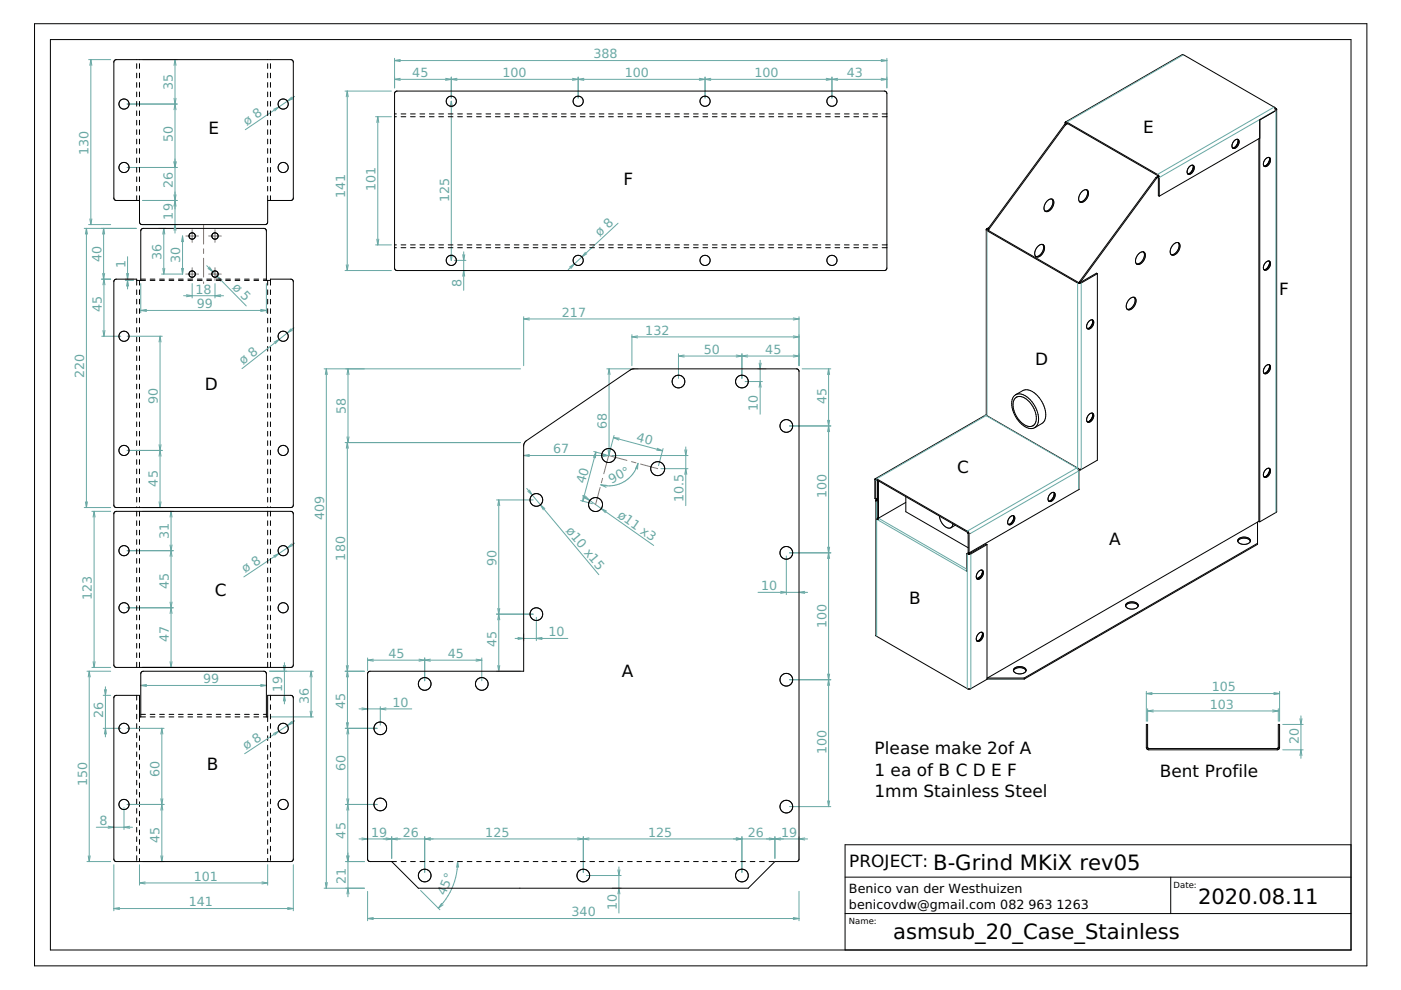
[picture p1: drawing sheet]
<svg xmlns="http://www.w3.org/2000/svg" width="297mm" height="210mm" viewBox="0 0 297 210" stroke-linecap="round" stroke-linejoin="round" font-family="sans-serif">
<g fill="none" stroke="#000" stroke-width=".21">
<path d="M7.3 5h282.5v199.8h-282.5zM10.7 8.4h275.7v193h-275.7zM29 13.5v1M29 15.5v1M29 17.5v1M29 19.5v1M29.6 13.5v1M29.6 15.5v1M29.6 17.5v1M29.6 19.5v1M56.7 13.5v1M56.7 15.5v1"/>
<path d="M56.7 17.5v1M56.7 19.5v1M57.3 13.5v1M57.3 15.5v1M57.3 17.5v1M57.3 19.5v1M83.8 19.5l.4-.2 103.5 .1 .3 .4v37.3l-.5 .3-103.5-.1-.3-.5v-37zM250.7 11.6l-24.8 14.3M250.7 11.6l19.6 11.3M250.7 11.6h.1M29 21.5v1M29 23.5v1"/>
<path d="M29 25.5v1M29 27.5v1M29 29.5v1M29 31.5v1M29 33.5v1M29 35.5v1M29 37.5v1M29 39.5v1M29.6 21.5v1M29.6 23.5v1M29.6 25.5v1M29.6 27.5v1"/>
<path d="M29.6 29.5v1M29.6 31.5v1M29.6 33.5v1M29.6 35.5v1M29.6 37.5v1M29.6 39.5v1M56.7 21.5v1M56.7 23.5v1M56.7 25.5v1M56.7 27.5v1M56.7 29.5v1M56.7 31.5v1"/>
<path d="M56.7 33.5v1M56.7 35.5v1M56.7 37.5v1M56.7 39.5v1M57.3 21.5v1M57.3 23.5v1M57.3 25.5v1M57.3 27.5v1M57.3 29.5v1M57.3 31.5v1M57.3 33.5v1M57.3 35.5v1"/>
<path d="M57.3 37.5v1M57.3 39.5v1M83.7 24.2h.3M83.7 24.8h.3M85 24.2h1M85 24.8h1M87 24.2h1M87 24.8h1M89 24.2h1M89 24.8h1M91 24.2h1M91 24.8h1"/>
<path d="M93 24.2h1M93 24.8h1M95 24.2h1M95 24.8h1M97 24.2h1M97 24.8h1M99 24.2h1M99 24.8h1M101 24.2h1M101 24.8h1M103 24.2h1M103 24.8h1"/>
<path d="M105 24.2h1M105 24.8h1M107 24.2h1M107 24.8h1M109 24.2h1M109 24.8h1M111 24.2h1M111 24.8h1M113 24.2h1M113 24.8h1M115 24.2h1M115 24.8h1"/>
<path d="M117 24.2h1M117 24.8h1M119 24.2h1M119 24.8h1M121 24.2h1M121 24.8h1M123 24.2h1M123 24.8h1M125 24.2h1M125 24.8h1M127 24.2h1M127 24.8h1"/>
<path d="M129 24.2h1M129 24.8h1M131 24.2h1M131 24.8h1M133 24.2h1M133 24.8h1M135 24.2h1M135 24.8h1M137 24.2h1M137 24.8h1M139 24.2h1M139 24.8h1"/>
<path d="M141 24.2h1M141 24.8h1M143 24.2h1M143 24.8h1M145 24.2h1M145 24.8h1M147 24.2h1M147 24.8h1M149 24.2h1M149 24.8h1M151 24.2h1M151 24.8h1"/>
<path d="M153 24.2h1M153 24.8h1M155 24.2h1M155 24.8h1M157 24.2h1M157 24.8h1M159 24.2h1M159 24.8h1M161 24.2h1M161 24.8h1M163 24.2h1M163 24.8h1"/>
<path d="M165 24.2h1M165 24.8h1M167 24.2h1M167 24.8h1M169 24.2h1M169 24.8h1M171 24.2h1M171 24.8h1M173 24.2h1M173 24.8h1M175 24.2h1M175 24.8h1"/>
<path d="M177 24.2h1M177 24.8h1M179 24.2h1M179 24.8h1M181 24.2h1M181 24.8h1M183 24.2h1M183 24.8h1M185 24.2h1M185 24.8h1M187 24.2h1M187 24.8h1"/>
<path d="M225.7 26.4l-16.2 22.1M225.7 26.4l.2 .1M225.9 26.5l-16.3 22.1M225.9 25.9l-.1 .4M225.9 25.9h.1M226 26.2h.1M226 26.1v.1M226 26.1h.1M226.1 26.1h-.1M226.1 26.1h.1M226.1 25.9h.1M226.1 25.9h-.2"/>
<path d="M226.1 25.9l19.4 11.1 .3 .6v4M226.2 26.1h.1M226.2 26.1l19.2 11.1M226.2 26.1l-.5 .3M226.4 26.2l-.5 .3M245.1 37.6l.2 .1M245.1 37.6l-16.2 22.1M245.3 37.7l-16.3 22.2M245.4 37.2h.1M245.5 37.2v.1M245.5 37.3h.1M245.5 37.3l.1 .1"/>
<path d="M245.5 37.3l-.4 .3M245.6 37.4h.1M245.6 37.4v.1M245.6 37.5v4l.2 .1M245.6 37.5l-.3 .2M252.2 35.4a.6 .6 0 0 1 .9-.3 .6 .6 0 0 1 0 1 .86 .86 0 0 1-1.4 .6v-.6zM252.2 36.8l-.4 .1M252.4 36.7l-.2 .1M252.5 36.6l-.3 .2M252.9 35l.1 .3M253 35.4l-.6 1.2M253 35.3l-.1 .8-.6 .6"/>
<path d="M253 35.3v.1M261.3 31.4h.1M261.7 29.9a.6 .6 0 0 1 .9-.3 .6 .6 0 0 1 0 1 .86 .86 0 0 1-1.3 .6v-.6zM261.7 31.3l-.3 .1M261.7 31.3h.1M261.8 31.2l-.1 .1M261.9 31.2l-.2 .1M262 31.1l-.1 .1M262.4 29.5l.1 .3M262.5 30.2l-.6 .9M262.5 30.2l-.5 .9M262.5 29.8v.4"/>
<path d="M262.5 29.9v.3M266.9 29.4v81.1M267.1 29.3l-21.3 12.3M268.3 33.7a.6 .6 0 0 1 .9-.2 .6 .6 0 0 1 .1 .9 .86 .86 0 0 1-1.4 .7v-.7zM268.3 35.2h-.3M268.5 35.1l-.2 .1M268.6 35l-.3 .2M269.1 33.4l.1 .3M269.2 33.7l-.6 1.2M269.2 33.7l-.2 .7-.5 .6M269.2 33.7h.1M270.2 23h.1"/>
<path d="M270.3 22.9l.2 .5M270.3 23.3h.1M270.3 22.9l.3 .2M270.5 23.4l-3.4 2v85.2M270.6 23.1h.1M270.7 23.1v.1M270.7 23.2l-.1 85.4M270.7 23.2l-.2 .2M29 59.5h1.8M29 41.5v1M29.6 41.5v5.6l.1 .3 .4 .2h26.2l.3-.2 .1-.3v-5.6M29.6 59.5v1"/>
<path d="M29.6 42.5h-4.9l-.3-.1-.3-.3v-28.9l.2-.4 .3-.1 37.1-.1 .3 .2 .2 .4v28.9l-.3 .3-.2 .1h-5M29.8 59.2h1M29.8 59.5v-10.5l.2-.4 .4-.2 25.7 .1 .4 .5v10.5M31.8 59.2h1M31.8 59.5h1M33.8 59.2h1M33.8 59.5h1M35.8 59.2h1M35.8 59.5h1M37.8 59.2h1M37.8 59.5h1M39.8 59.2h1"/>
<path d="M39.8 59.5h1M41.8 59.2h1M41.8 59.5h1M43.8 59.2h1M43.8 59.5h1M45.8 59.2h1M45.8 59.5h1M47.8 59.2h1M47.8 59.5h1M49.8 59.2h1M49.8 59.5h1M51.8 59.2h1"/>
<path d="M51.8 59.5h1M53.8 59.2h1M53.8 59.5h1M55.8 59.2h.7M55.8 59.5h1.5M56.7 59.5v1M57.3 41.5v1M83.7 51.9h.3M83.7 52.5h.3M85 51.9h1M85 52.5h1M87 51.9h1"/>
<path d="M87 52.5h1M89 51.9h1M89 52.5h1M91 51.9h1M91 52.5h1M93 51.9h1M93 52.5h1M95 51.9h1M95 52.5h1M97 51.9h1M97 52.5h1M99 51.9h1"/>
<path d="M99 52.5h1M101 51.9h1M101 52.5h1M103 51.9h1M103 52.5h1M105 51.9h1M105 52.5h1M107 51.9h1M107 52.5h1M109 51.9h1M109 52.5h1M111 51.9h1"/>
<path d="M111 52.5h1M113 51.9h1M113 52.5h1M115 51.9h1M115 52.5h1M117 51.9h1M117 52.5h1M119 51.9h1M119 52.5h1M121 51.9h1M121 52.5h1M123 51.9h1"/>
<path d="M123 52.5h1M125 51.9h1M125 52.5h1M127 51.9h1M127 52.5h1M129 51.9h1M129 52.5h1M131 51.9h1M131 52.5h1M133 51.9h1M133 52.5h1M135 51.9h1"/>
<path d="M135 52.5h1M137 51.9h1M137 52.5h1M139 51.9h1M139 52.5h1M141 51.9h1M141 52.5h1M143 51.9h1M143 52.5h1M145 51.9h1M145 52.5h1M147 51.9h1"/>
<path d="M147 52.5h1M149 51.9h1M149 52.5h1M151 51.9h1M151 52.5h1M153 51.9h1M153 52.5h1M155 51.9h1M155 52.5h1M157 51.9h1M157 52.5h1M159 51.9h1"/>
<path d="M159 52.5h1M161 51.9h1M161 52.5h1M163 51.9h1M163 52.5h1M165 51.9h1M165 52.5h1M167 51.9h1M167 52.5h1M169 51.9h1M169 52.5h1M171 51.9h1"/>
<path d="M171 52.5h1M173 51.9h1M173 52.5h1M175 51.9h1M175 52.5h1M177 51.9h1M177 52.5h1M179 51.9h1M179 52.5h1M181 51.9h1M181 52.5h1M183 51.9h1"/>
<path d="M183 52.5h1M185 51.9h1M185 52.5h1M187 51.9h1M187 52.5h1M209.1 48.7v39.4M209.1 48.7h.1M209.1 48.7l19.4 11.3h.7l3.5-2M209.1 48.6v.1M209.2 48.5l-.1 .1M209.4 48.7h.1M209.4 48.7v.1"/>
<path d="M209.4 48.8h.1M209.4 48.6v.1M209.4 48.6h.1M209.5 48.8l19.2 11.1M209.5 48.6h-.1M209.5 48.5v.3M209.5 48.5l.1 .1M209.6 48.6v.3M209.7 48.2l-.5 .3M219.6 54.4h.1M221.1 51.8a1.82 1.82 0 0 0-1.5 2.6M221.1 51.8a1.5 1.5 0 0 1-.4 2.4 .85 .85 0 0 1-1.1 .2"/>
<path d="M221.1 51.8a1.82 1.82 0 0 1-1.5 2.6M221.6 44.7h.1M221.6 44.7l.1 .1M223 42.2a1.82 1.82 0 0 0-1.4 2.5M223 42.2a1.5 1.5 0 0 1-.3 2.3 .91 .91 0 0 1-1.1 .3M223 42.2a1.86 1.86 0 0 1-1.3 2.6M228.7 59.9h.1M228.8 59.9h.1M228.9 59.7l.1 .2M228.9 59.7v.2M228.9 59.9h.1M228.9 42.8h.1"/>
<path d="M229 59.9h-.1M229 59.9h.1M230.4 40.2a1.82 1.82 0 0 0-1.5 2.6M230.4 40.2a1.5 1.5 0 0 1-.4 2.4 .85 .85 0 0 1-1.1 .2M230.4 40.2a1.82 1.82 0 0 1-1.5 2.6M232.7 58l-.2-.1-3.5 2M232.7 58v39.6l-3.5 1.9-.5 .1M241 56h.1M242.4 53.4a1.82 1.82 0 0 0-1.4 2.5M242.4 53.4a1.5 1.5 0 0 1-.3 2.3 .85 .85 0 0 1-1.1 .2M242.4 53.4h.1M242.4 53.4a1.82 1.82 0 0 1-1.4 2.6"/>
<path d="M249.8 51.4a1.5 1.5 0 0 1-.4 2.4 .85 .85 0 0 1-1.1 .2M249.8 51.4a1.82 1.82 0 0 0-1.5 2.6M249.8 51.4h.1M249.8 51.4a1.82 1.82 0 0 1-1.5 2.6M268.3 55.7a.6 .6 0 0 1 .9-.3 .6 .6 0 0 1 .1 1 .86 .86 0 0 1-1.4 .7v-.7zM268.3 57.1l-.3 .1M268.5 57l-.2 .1M269.1 55.3l.1 .4M269.2 55.9l-.7 1.1M269.2 55.7v.2M269.2 55.9l-.3 .7-.6 .5M29 60.5v-1.3h-4.3l-.3 .1-.3 .3v47.5l.2 .4 .4 .1h37l.4-.2 .1-.3v-47.5l-.2-.3-.3-.1h-4.4v1.3"/>
<path d="M29 61.5v1M29 63.5v1M29 65.5v1M29 67.5v1M29 69.5v1M29 71.5v1M29 73.5v1M29 75.5v1M29 77.5v1M29 79.5v1M29.6 61.5v1M29.6 63.5v1"/>
<path d="M29.6 65.5v1M29.6 67.5v1M29.6 69.5v1M29.6 71.5v1M29.6 73.5v1M29.6 75.5v1M29.6 77.5v1M29.6 79.5v1M56.7 61.5v1M56.7 63.5v1M56.7 65.5v1M56.7 67.5v1"/>
<path d="M56.7 69.5v1M56.7 71.5v1M56.7 73.5v1M56.7 75.5v1M56.7 77.5v1M56.7 79.5v1M57.3 61.5v1M57.3 63.5v1M57.3 65.5v1M57.3 67.5v1M57.3 69.5v1M57.3 71.5v1"/>
<path d="M57.3 73.5v1M57.3 75.5v1M57.3 77.5v1M57.3 79.5v1M230.8 68.1a.6 .6 0 0 1 1-.2 .6 .6 0 0 1 0 1 .86 .86 0 0 1-1.4 .6v-.6zM230.9 69.6l-.4 .1M231 69.5l-.1 .1M231.6 67.8a1.37 1.37 0 0 1-.7 1.8M231.7 68.2l-.2 .6-.5 .7M231.7 68.1v.1M240.5 63a1.5 1.5 0 0 1-.4 2.4 .91 .91 0 0 1-1 .2M240.5 63a1.82 1.82 0 0 0-1.5 2.6h.1"/>
<path d="M240.5 63h.1M240.5 63a1.86 1.86 0 0 1-1.4 2.6M268.3 77.6a.6 .6 0 0 1 .9-.2 .6 .6 0 0 1 .1 .9 .86 .86 0 0 1-1.4 .7v-.6zM268.3 79.1h-.3M269.1 77.3v.1M269.1 77.4a1.45 1.45 0 0 1-.8 1.7M269.2 77.7l-.3 .8-.6 .6M269.2 77.6v.1M29 81.5v1M29 83.5v1M29 85.5v1M29 87.5v1"/>
<path d="M29 89.5v1M29 91.5v1M29 93.5v1M29 95.5v1M29 97.5v1M29 99.5v1M29.6 81.5v1M29.6 83.5v1M29.6 85.5v1M29.6 87.5v1M29.6 89.5v1M29.6 91.5v1"/>
<path d="M29.6 93.5v1M29.6 95.5v1M29.6 97.5v1M29.6 99.5v1M56.7 81.5v1M56.7 83.5v1M56.7 85.5v1M56.7 87.5v1M56.7 89.5v1M56.7 91.5v1M56.7 93.5v1M56.7 95.5v1"/>
<path d="M56.7 97.5v1M56.7 99.5v1M57.3 81.5v1M57.3 83.5v1M57.3 85.5v1M57.3 87.5v1M57.3 89.5v1M57.3 91.5v1M57.3 93.5v1M57.3 95.5v1M57.3 97.5v1M57.3 99.5v1"/>
<path d="M208.9 88.1l-23.3 13.4M209 88l-.1 .1M209 88l.1 .1M209.1 88.1h.1M209.2 88.1l19.3 11.1M215.3 83.7l1.6-.9a3 3 0 0 1 3.4 1.5 4.8 4.8 0 0 1 1 5.1l-1.9 1.3M215.3 83.7a3 3 0 0 1 3.5 1.5 4.8 4.8 0 0 1 1 5.1l-.4 .4M215.3 83.7a3 3 0 0 0-.4 3.7 4.8 4.8 0 0 0 3.9 3.5l.6-.2M215.5 84.2a2.61 2.61 0 0 1 3 1.3 4.2 4.2 0 0 1 .9 4.4l-.4 .4M215.5 84.2a2.61 2.61 0 0 0-.4 3.2 4.2 4.2 0 0 0 3.4 3l.5-.1M215.6 84.2h-.1M219.1 90.2l-.1 .1"/>
<path d="M228.5 99.2h.1M228.5 99.2l.2 .5M228.7 99.4h.1M228.7 99.7v.1M228.7 99.8v3.9M229 99.4h.1M229 99.5h.1M230.8 87.9a.6 .6 0 0 1 1-.2 .6 .6 0 0 1 0 .9 .86 .86 0 0 1-1.4 .7v-.7zM230.9 89.4h-.4M231.6 87.6l.1 .3M231.6 88.3l-.3 .6-.4 .5M231.7 87.9v.4"/>
<path d="M231.7 87.9l-.2 .9-.6 .6M268.3 99.6a.6 .6 0 0 1 .9-.2 .6 .6 0 0 1 .1 .9 .86 .86 0 0 1-1.4 .7v-.7zM269.1 99.3l.1 .3M269.2 99.8l-.4 .8-.5 .5M269.2 99.6v.2M269.2 99.8l-.3 .8-.6 .5M24.3 108.6l.4-.2h37l.3 .2 .2 .4v32l-.1 .3-.4 .2h-37l-.4-.1-.2-.4v-32zM29 101.5v1M29 103.5v1M29 105.5v1M29 107.5v.1M29 108.4v1"/>
<path d="M29 110.4v1M29 112.4v1M29 114.4v1M29 116.4v1M29 118.4v1M29.6 101.5v1M29.6 103.5v1M29.6 105.5v1M29.6 107.5v.1M29.6 108.4v1M29.6 110.4v1M29.6 112.4v1"/>
<path d="M29.6 114.4v1M29.6 116.4v1M29.6 118.4v1M56.7 101.5v1M56.7 103.5v1M56.7 105.5v1M56.7 107.5v.1M56.7 108.4v1M56.7 110.4v1M56.7 112.4v1M56.7 114.4v1M56.7 116.4v1"/>
<path d="M56.7 118.4v1M57.3 101.5v1M57.3 103.5v1M57.3 105.5v1M57.3 107.5v.1M57.3 108.4v1M57.3 110.4v1M57.3 112.4v1M57.3 114.4v1M57.3 116.4v1M57.3 118.4v1M185.6 101.5l-.1 4.2 .2 .1"/>
<path d="M185.6 101.5h.3l19.2 11.1 .4 .6v4.2M185.6 101.5h.1M185.7 101.8v4M185.7 101.8h.1M185.7 106.1v28.7M185.7 106.1l.3 .3M185.7 106.1h.1M185.7 101.7v.1M185.7 101.7h.1M185.8 101.7h.1M185.8 101.7h-.1M185.8 101.7l19.3 11.2"/>
<path d="M186 106.4v3.7M186 110.1h.1M186 106.1v.1M186 106.2h.1M186 106.1h.1M186 110v.1M186.1 105.6l-.4 .2M186.1 106.2v.1M186.1 105.8l-.4 .3M186.1 106l-.1 .1M186.1 101.9v4.3M186.1 109.9l-.1 .1"/>
<path d="M186.1 109.8v.1M186.1 109.8l.1 .1M186.1 106.3v3.5M186.1 106.3l-.1 .1M186.1 109.8h.1M186.2 102v7.9M186.2 110.1h.1M186.2 110.2h.1M192 105.3v3.2l13.3 7.6M192 106.5l-5.8 3.4M199.2 109.4a2.59 2.59 0 0 0 2.3 2.6l.1-.1M202 111.1l-.1 .4-.3 .4"/>
<path d="M202.5 111.4l-.9 .5M205 117.4v3.7M205.1 112.9h.1M205.1 112.9l.1 .1M205.2 113l.1 .1M205.3 113.1h.1M205.3 117.3l-.3 .1M205.3 117.3v.1M205.3 117.4h.1M205.4 117.4h.1M205.6 117.4h-.1M205.6 117.4h.1"/>
<path d="M205.6 117.3v.1M205.6 113.1h.1M205.6 117.1v.2M209.3 115.5l-3.5 2-.8-.1M209.3 115.5v28.5l-3.5 2h-.7l-19.4-11.2M209.3 115.5l-.2-.1-3.5 1.9M213.8 111.2h.1M214.1 109.7a.6 .6 0 0 1 .9-.3 .6 .6 0 0 1 .1 1 .86 .86 0 0 1-1.4 .7v-.7zM214.3 111l-.5 .2M214.8 109.3l.2 .3M214.9 109.8l-.6 1.2M215 109.7l-.3 .8-.6 .6"/>
<path d="M215 109.6v.3M215 109.7h.1M222.7 104.7a.6 .6 0 0 1 .9-.2 .6 .6 0 0 1 0 .9 .86 .86 0 0 1-1.3 .7v-.7zM222.7 106.2h-.4M222.9 106.1l-.2 .1M223.4 104.4h.1M223.4 104.4a1.45 1.45 0 0 1-.7 1.8M223.5 104.7l-.2 .7-.5 .7M223.5 104.7h.1M228.7 103.8l-23.2 13.4-.2-.1v-4M228.7 103.8h.1M228.7 103.7v.1"/>
<path d="M228.7 103.7h.1M262.4 114.7a1.47 1.47 0 0 1 2.3-.6l.3 .3 .1 .3M262.4 114.7a1.65 1.65 0 0 0 2.7 0M262.4 114.8a1.66 1.66 0 0 1 2.7 0M266.6 115.2l-49.4 28.6M266.6 110.7v4.7l-49.4 28.6M266.9 110.5l.2 .1M266.9 110.5l-57.6 33.3M268.3 101.1h-.3M270.6 108.6l-3.5 2M270.6 108.6h.1M29 120.4v1"/>
<path d="M29 122.4v1M29 124.4v1M29 126.4v1M29 128.4v1M29 130.4v1M29 132.4v1M29 134.4v1M29 136.4v1M29 138.4v1M29.6 120.4v1M29.6 122.4v1M29.6 124.4v1"/>
<path d="M29.6 126.4v1M29.6 128.4v1M29.6 130.4v1M29.6 132.4v1M29.6 134.4v1M29.6 136.4v1M29.6 138.4v1M56.7 120.4v1M56.7 122.4v1M56.7 124.4v1M56.7 126.4v1M56.7 128.4v1"/>
<path d="M56.7 130.4v1M56.7 132.4v1M56.7 134.4v1M56.7 136.4v1M56.7 138.4v1M57.3 120.4v1M57.3 122.4v1M57.3 124.4v1M57.3 126.4v1M57.3 128.4v1M57.3 130.4v1M57.3 132.4v1"/>
<path d="M57.3 134.4v1M57.3 136.4v1M57.3 138.4v1M185.7 134.8h.1M207.1 122.7h.1M207.5 134.4a.6 .6 0 0 1 .9-.3 .6 .6 0 0 1 0 1 .86 .86 0 0 1-1.4 .7v-.7zM207.5 135.8l-.4 .1M207.5 122.7h-.3M207.5 122.6v.1M207.7 122.5l-.2 .2M207.7 122.4l-.1 .1M207.7 122.5l-.2 .1"/>
<path d="M207.8 122.4l-.6 .3M207.9 122.2l-.8 .5M207.9 122.2l-.2 .2M208.2 134.1l.1 .3M208.2 120.9h.1M208.2 120.9a1.23 1.23 0 0 1-.8 1.9l-.3-.1M208.2 120.9a1.35 1.35 0 0 0-1.1 1.8M208.2 120.9l.1 .3M208.3 134.4l-.2 .8-.6 .6M208.3 121.2l-.1 .7-.5 .6M208.3 134.4l-.3 .8-.5 .6M208.3 121.2l-.4 1"/>
<path d="M238.7 128.5a1.66 1.66 0 0 1 2.6 0M238.8 128a1.65 1.65 0 0 1 2.5 .4 1.55 1.55 0 0 1-2.7 0zM29 140.4v1M29 147.4v1M29 149.4v1M29 151.4v1M29 153.4v1M29 155.4v1M29 157.4v1M29 159.4v1M29.6 152h1.2M29.6 140.4v1"/>
<path d="M29.6 153v-5.6h-4.9l-.4 .2-.2 .4v34.1l.2 .5 .4 .1h37.1l.2-.2 .2-.4v-34.1l-.2-.4-.3-.2h-5v5.6M29.6 154v1M29.6 156v1M29.6 158v1M29.8 151.5h1M29.8 152v-9.1l.2-.4 .4-.2 25.7 .1 .4 .5v9.1M31.8 151.5h1M31.8 152h1M33.8 151.5h1M33.8 152h1M35.8 151.5h1M35.8 152h1"/>
<path d="M37.8 151.5h1M37.8 152h1M39.8 151.5h1M39.8 152h1M41.8 151.5h1M41.8 152h1M43.8 151.5h1M43.8 152h1M45.8 151.5h1M45.8 152h1M47.8 151.5h1M47.8 152h1"/>
<path d="M49.8 151.5h1M49.8 152h1M51.8 151.5h1M51.8 152h1M53.8 151.5h1M53.8 152h1M55.8 151.5h.7M55.8 152h.9M56.7 140.4v1M56.7 154v1M56.7 156v1M56.7 158v1"/>
<path d="M57.3 140.4v1M57.3 147.4v1M57.3 149.4v1M57.3 151.4v1M57.3 153.4v1M57.3 155.4v1M57.3 157.4v1M57.3 159.4v1M209.3 144h7.9M209.4 143.8h7.8M214.9 142.1a1.55 1.55 0 0 1 2.7 0M214.9 142.1a1.55 1.55 0 0 0 2.7 0"/>
<path d="M214.9 142.1a1.75 1.75 0 0 1 2.6 0M217.2 143.8v.2M243 153.6h.3v4.8l.2 .3h27.3l.2-.3v-4.8h.3v4.9l-.2 .4-.3 .1h-27.3l-.3-.2-.2-.4zM29 161.4v1M29 163.4v1M29 165.4v1M29 167.4v1M29 169.4v1M29 171.4v1M29 173.4v1M29 175.4v1M29 177.4v1"/>
<path d="M29 179.4v1M29.6 160v1M29.6 162v1M29.6 164v1M29.6 166v1M29.6 168v1M29.6 170v1M29.6 172v1M29.6 174v1M29.6 176v1M29.6 178v1M56.7 160v1"/>
<path d="M56.7 162v1M56.7 164v1M56.7 166v1M56.7 168v1M56.7 170v1M56.7 172v1M56.7 174v1M56.7 176v1M56.7 178v1M57.3 161.4v1M57.3 163.4v1M57.3 165.4v1"/>
<path d="M57.3 167.4v1M57.3 169.4v1M57.3 171.4v1M57.3 173.4v1M57.3 175.4v1M57.3 177.4v1M57.3 179.4v1M286.4 179.1h-107.2v22.3M29 181.4v1M29.6 180v1M29.6 182v.7M56.7 180v1"/>
<path d="M56.7 182v.7M57.3 181.4v1M83 182.7l5.7 5.6h69.9l5.7-5.6h4.6l.3-.2 .2-.4v-103.4l-.2-.4-35.1-.1-22.8 15.5-.3 .8v47.8h-32.5l-.5 .3-.1 39.6 .2 .3 .4 .2h5.5M85 182.7h1M87 182.7h1M89 182.7h1M91 182.7h1M93 182.7h1M95 182.7h1M97 182.7h1M99 182.7h1M101 182.7h1"/>
<path d="M103 182.7h1M105 182.7h1M107 182.7h1M109 182.7h1M111 182.7h1M113 182.7h1M115 182.7h1M117 182.7h1M119 182.7h1M121 182.7h1M123 182.7h1M125 182.7h1"/>
<path d="M127 182.7h1M129 182.7h1M131 182.7h1M133 182.7h1M135 182.7h1M137 182.7h1M139 182.7h1M141 182.7h1M143 182.7h1M145 182.7h1M147 182.7h1M149 182.7h1"/>
<path d="M151 182.7h1M153 182.7h1M155 182.7h1M157 182.7h1M159 182.7h1M161 182.7h1M163 182.7h1M179.2 193.7h107.2M179.2 186h107.2M248.2 186v7.7"/>
<circle cx="26.3" cy="22.1" r="1.08"/>
<circle cx="26.3" cy="35.5" r="1.08"/>
<circle cx="60" cy="35.5" r="1.08"/>
<circle cx="60" cy="22.1" r="1.08"/>
<circle cx="95.7" cy="21.5" r="1.08"/>
<circle cx="122.6" cy="21.5" r="1.08"/>
<circle cx="149.5" cy="21.5" r="1.08"/>
<circle cx="176.4" cy="21.5" r="1.08"/>
<circle cx="40.7" cy="58.1" r=".67"/>
<circle cx="40.7" cy="50" r=".67"/>
<circle cx="45.6" cy="58.1" r=".67"/>
<circle cx="45.6" cy="50" r=".67"/>
<circle cx="95.7" cy="55.2" r="1.08"/>
<circle cx="122.6" cy="55.2" r="1.08"/>
<circle cx="149.5" cy="55.2" r="1.08"/>
<circle cx="176.4" cy="55.2" r="1.08"/>
<circle cx="26.3" cy="71.3" r="1.08"/>
<circle cx="60" cy="71.3" r="1.08"/>
<circle cx="26.3" cy="95.5" r="1.08"/>
<circle cx="60" cy="95.5" r="1.08"/>
<circle cx="129.1" cy="96.6" r="1.48"/>
<circle cx="139.4" cy="99.4" r="1.48"/>
<circle cx="143.8" cy="80.9" r="1.35"/>
<circle cx="157.3" cy="80.9" r="1.35"/>
<circle cx="166.7" cy="90.3" r="1.35"/>
<circle cx="26.3" cy="116.8" r="1.08"/>
<circle cx="60" cy="116.8" r="1.08"/>
<circle cx="113.7" cy="106" r="1.35"/>
<circle cx="126.3" cy="107" r="1.48"/>
<circle cx="166.7" cy="117.2" r="1.35"/>
<circle cx="26.3" cy="128.9" r="1.08"/>
<circle cx="60" cy="128.9" r="1.08"/>
<circle cx="113.7" cy="130.2" r="1.35"/>
<circle cx="26.3" cy="154.4" r="1.08"/>
<circle cx="60" cy="154.4" r="1.08"/>
<circle cx="80.6" cy="154.4" r="1.35"/>
<circle cx="90" cy="145" r="1.35"/>
<circle cx="102.1" cy="145" r="1.35"/>
<circle cx="166.7" cy="144.1" r="1.35"/>
<circle cx="26.3" cy="170.6" r="1.08"/>
<circle cx="60" cy="170.6" r="1.08"/>
<circle cx="80.6" cy="170.6" r="1.35"/>
<circle cx="166.7" cy="171" r="1.35"/>
<circle cx="90" cy="185.6" r="1.35"/>
<circle cx="123.7" cy="185.6" r="1.35"/>
<circle cx="157.3" cy="185.6" r="1.35"/>
</g>
<g fill="none" stroke="#68a8a4" stroke-width=".21">
<path d="M18.8 12.6h4.7M19.3 12.6v35M19.3 12.6l.2 1.3M19.3 12.6l-.3 1.3M30.2 12.6h7.4M37.1 12.6v36.8M37.1 12.6l.2 1.3M37.1 12.6l-.2 1.3M73.2 19.3h9.8M73.6 19.3v38.1M73.6 19.3l.2 1.2M73.6 19.3l-.2 1.2"/>
<path d="M83.7 12.4v6.2M83.7 12.8h104.3M83.7 12.8l1.2 .3M83.7 16.8h104.3M83.7 16.8l1.2 .2M84.9 12.6l-1.2 .2M84.9 16.6l-1.2 .2M94.5 16.6l2.4 .4M95.7 16.4v4.4M96.9 16.6l-2.4 .4M121.4 16.6l2.4 .4M122.6 16.4v4.4"/>
<path d="M123.8 16.6l-2.4 .4M148.3 16.6l2.4 .4M149.5 16.4v4.4M150.7 16.6l-2.4 .4M175.2 16.6l2.4 .4M176.4 16.4v4.4M177.6 16.6l-2.4 .4M186.8 12.6l1.2 .2M186.8 16.6l1.2 .2M188 12.4v6.2M188 12.8l-1.2 .3M188 16.8l-1.2 .2"/>
<path d="M250.9 11.6l-24.7 14.3M27 22.1h10.6M27 35.5h10.6M36.9 20.8l.4 2.5M36.9 34.3l.2 1.2 .2-1.2M37.3 20.8l-.4 2.5M59.1 22.7l-7.1 4.8M59.1 22.7l-.8 .8M59.1 22.7l-1.1 .5M60.9 21.5l-1.8 1.2M61.8 20.6l-.9 .9M62 21l-1.1 .5"/>
<path d="M62.4 20.4l-1.5 1.1M79.6 24.8h3.4M80.1 24.8v27.1M80.1 24.8l.2 1.2M80.1 24.8l-.2 1.2M95.7 21.5v33.7M95.7 21.5l.2 1.2M95.7 21.5l-.2 1.2M226.2 26.1l-.2 .1M270.1 22.7l-24.7 14.3M270.3 23.1h.1M270.5 23.4l-24.7 14.2"/>
<path d="M270.5 23.4v85.3M17.9 48.4h11M18.3 48.4v59.2M18.3 48.4l.2 1.2M18.3 48.4l-.2 1.2M18.8 47.6h4.7M19 46.4l.3 1.2M19.5 46.4l-.2 1.2M21.5 59.2h2M21.8 58l.2 1.2M22 48.4v10.8M22 48.4l.2 1.2"/>
<path d="M22 48.4l-.2 1.2M22 59.2v12.1M22 59.2l.3 1.2M22 59.2l-.2 1.2M22.2 58l-.2 1.2M26.6 59.5h1.7M26.6 59.2h1.7M26.8 58l.2 1.2 .3-1.2M27 54.4v6.9M30.2 47.6h7.4M30.2 42.5h7.4M33.7 48.4h1.5"/>
<path d="M34.3 58.1h4.4M34.5 56.9l.2 1.2M34.7 48.4v9.7M34.7 48.4l.2 1.2M34.7 48.4l-.2 1.2M34.9 56.9l-.2 1.2M36.9 41.3l.4 2.4M36.9 48.8l.2-1.2 .2 1.2M37.3 41.3l-.4 2.4M38.5 56.9l.2 1.2M38.7 50v8.1M38.7 50l.2 1.2"/>
<path d="M38.7 50l-.2 1.2M38.9 56.9l-.2 1.2M43.8 56.3l8.4 8.6M44.4 56.6l.7 1-1-.7M47.1 59.3l-1-.7 .7 1M73.2 57.4h9.8M73.4 56.2l.2 1.2M73.8 56.2l-.2 1.2M79.6 51.9h3.4M79.9 50.7l.2 1.2M80.3 50.7l-.2 1.2M95.5 54l.2 1.2"/>
<path d="M95.9 54l-.2 1.2M96.4 55.2h2.4M98.1 58.6l.2-1.2 .2 1.2M98.1 54l.2 1.2 .2-1.2M98.2 57.4h.6M98.3 53.4v8.2M120.8 56.6l1-.7-.7 1M124.1 53.5l-.7 1 1-.7M131 47.3l-10.5 9.9M209.3 48.9v39.2M209.5 48.6v.2M21.6 71.3h4"/>
<path d="M21.8 70.1l.2 1.2M22.3 70.1l-.3 1.2M26.8 60.7l.2-1.2 .3 1.2M27 71.3h7.4M29.8 60.1v6.2M29.8 65.8h26.7M29.8 65.8l1.3 .2M31.1 65.6l-1.3 .2M33.9 71.3v36.3M33.9 71.3l.2 1.2M33.9 71.3l-.2 1.2M38.9 62.7h8.5"/>
<path d="M39.5 62.5l1.2 .2-1.2 .2M40.7 60.1v3.1M45.6 60.1v3.1M46.8 62.5l-1.2 .2 1.2 .2M55.3 65.6l1.2 .2M56.5 60.1v6.2M56.5 65.8l-1.2 .2M59.2 72l-7.9 6.2M59.2 72l-.8 .9M59.2 72l-1.1 .5M61.7 69.7l-.8 .9 1.1-.6M62.3 69.5l-3.1 2.5"/>
<path d="M68.7 78.2h41.7M69.2 78.2v110.1M69.2 78.2l.2 1.2M69.2 78.2l-.2 1.2M73.8 78.2v15.6M73.8 78.2l.2 1.2M73.8 78.2l-.2 1.2M111 67.2v10.3M111 67.6h58.4M111 67.6l1.2 .2M112.2 67.4l-1.2 .2M128.7 78.2h6.6"/>
<path d="M129.1 78.2v18.4M129.1 78.2l.2 1.2M129.1 78.2l-.2 1.2M134 71v6.5M134 71.4h35.4M134 71.4l1.2 .2M135.2 71.2l-1.2 .2M143.8 75v5.2M143.8 75.5h25.6M143.8 75.5l1.3 .2M145.1 75.3l-1.3 .2M156.1 75.3l2.4 .4"/>
<path d="M157.3 75v5.2M158.5 75.3l-2.4 .4M160.7 78.2h1.7M161 77l.2 1.2 .2-1.2M161.2 76.4v11.4M168.2 71.2l1.2 .2M168.2 67.4l1.2 .2M168.2 75.3l1.2 .2M169.4 67.2v10.3M169.4 71.4l-1.2 .2M169.4 67.6l-1.2 .2M169.4 75.5l-1.2 .2"/>
<path d="M170.1 78.2h6M175.7 78.2v92.8M175.7 78.2l.2 1.2M175.7 78.2l-.2 1.2M228.5 60v39.2M229.2 60v39.5M27 95.5h7.4M33.7 94.3l.4 2.4M34.1 94.3l-.4 2.4M73.2 93.8h37.2M73.6 92.6l.2 1.2M73.6 93.8v48.5"/>
<path d="M73.6 93.8l.3 1.2M73.6 93.8l-.2 1.2M74 92.6l-.2 1.2M111 96.6h18.1M111 96.6l1.2 .2M112.2 96.4l-1.2 .2M125.9 95.7l2.5 .7M126.3 95.9l-2.7 10.3M126.3 95.9l-.1 1.2M126.3 95.9l-.5 1.1M127.8 96.4l1.3 .2M128.9 95.4l.2 1.2"/>
<path d="M129.1 96.6l-1.3 .2M129.3 95.4l-.2 1.2M129.7 96.6h16.2M130.1 92.8l10.4 2.8M130.1 92.8l1.2 .1M130.1 92.8l1.1 .5M130.2 92.3l-1 3.6M135.3 98.2a6.4 6.4 0 0 1-7.9 4.6M135.3 98.2l-.1 1.3M135.3 98.2l-.5 1.2M139.2 95.5l1.3 .1M139.4 95.1l1.1 .5"/>
<path d="M140.1 99.4h5.8M140.6 95.1l-1 3.6M145.2 95.4l.2 1.2 .2-1.2M145.4 94.8v12.4M158 80.9h3.6M161 82.1l.2-1.2 .2 1.2M167.4 90.3h8.7M175.5 89.1l.4 2.4M175.9 89.1l-.4 2.4M208.8 88.1h.1M208.8 88.1h.2M209 88.1h.1"/>
<path d="M209.1 88.1l19.2 11.1M209.1 88.1l-23.2 13.4M209.1 88.1h.1M209.2 88.1h.1M228.3 99.2h.1M228.3 99.2l-23.2 13.4M228.3 99.2l.1 .1M228.4 99.2h-.1M228.4 99.2h.1M228.4 99.3h.1M228.4 99.3l.1 .1M228.5 99.4h.1"/>
<path d="M228.5 99.4l.1 .2M228.6 99.6h.1M228.6 99.6v.1M228.6 99.7h.1M228.6 99.7l.1 .1M228.7 99.8h.1M228.7 99.8v.1M228.7 99.9v3.9M228.7 99.9l-23.2 13.4M17.9 107.6h5.6M18.1 106.4l.2 1.2M18.5 106.4l-.2 1.2"/>
<path d="M19.5 108.4h4M20 108.4v33.1M20 108.4l.2 1.2M20 108.4l-.3 1.2M27 116.8h9.7M30.2 107.6h4.2M30.2 108.4h6.5M33.7 106.4l.2 1.2M34.1 106.4l-.2 1.2M36.1 115.5l.4 2.5M36.3 108.4v33.1M36.3 108.4l.2 1.2"/>
<path d="M36.3 108.4l-.2 1.2M36.5 115.5l-.4 2.5M58 117.9l1.1-.5-.8 .8M61.8 115.3l-.9 .9 1.2-.5M62.4 115.2l-10.7 7.1M105.3 106h7.7M105.7 106v36.3M105.7 106l.3 1.2M105.7 106l-.2 1.2M111.7 103.6l15.3 18.2M112.2 103.9l.7 1.1-1-.8M115.5 107.8l-.9-.8 .6 1.1"/>
<path d="M123.1 106.1l2.5 .7M123.6 105.1l3.9 2.7M123.7 105l-.1 1.2M124.1 105.1l-.5 1.1M124.2 105.3l.9 .8-1.2-.5M127.4 102.8l1.2 .1M127.4 102.8l1.1 .5M127.5 107.8l11.1 7.8M127.5 107.8l1.1 .5M127.5 107.8l.8 .9M145.2 100.6l.2-1.2 .2 1.2M166.7 117.9v8.2"/>
<path d="M167.4 117.2h8.7M175.5 116l.4 2.4M175.9 116l-.4 2.4M185.9 101.7l-.2 .2M185.9 106.4v28.5M186 110.1l19 11M186.1 106v.2M186.2 109.9l18.8 10.8M205.1 117.4v28.6M205.8 117.4v28.6M27 128.9h9.7M36.1 127.7l.4 2.4"/>
<path d="M36.5 127.7l-.4 2.4M77.9 139.5v2.7M77.9 140h24.2M77.9 140l1.2 .2M79.1 139.8l-1.2 .2M88.8 139.8l2.5 .4M90 139.5v4.8M91.3 139.8l-2.5 .4M100.9 139.8l1.2 .2M102.1 139.5v4.8M102.1 140l-1.2 .2M105.3 130.2h7.7"/>
<path d="M105.5 129l.5 2.4M106 129l-.5 2.4M109.2 135.4h11.2M109.8 135.2l1.2 .2-1.2 .2M111 134.5v1.3M113.7 130.9v4.9M114.9 135.2l-1.2 .2 1.2 .2M160.7 125.6h10.5M165.5 125.4l1.2 .2-1.2 .2M170.6 125.4l-1.2 .2 1.2 .2M18.4 142.3h5.1M18.9 142.3v40.4"/>
<path d="M18.9 142.3l.2 1.2M18.9 142.3l-.2 1.2M19.5 141.5h4M19.7 140.3l.3 1.2M20.2 140.3l-.2 1.2M21.9 147.4h1.6M21.9 154.4h3.7M22.1 155.6l.3-1.2 .2 1.2M22.1 146.2l.3 1.2 .2-1.2M22.4 145.6v10.6M27 154.4h7.8M29.8 145.3h26.7"/>
<path d="M29.8 145.3l1.3 .2M30.2 141.5h6.5M31.1 145.1l-1.3 .2M34.3 154.4v28.3M34.3 154.4l.2 1.2M34.3 154.4l-.2 1.2M36.1 140.3l.2 1.2M36.5 140.3l-.2 1.2M55.3 145.1l1.2 .2M56.5 145.3l-1.2 .2M57.2 142.3h9.2M57.4 152h9"/>
<path d="M58 155.5l1.1-.5-.9 .9M60.1 148.6l.2-1.2 .2 1.2M60.1 141.1l.2 1.2 .2-1.2M60.3 140.5v8.7M61.8 153l-.9 .8 1.2-.5M62.4 152.8l-10.5 7M65.7 150.8l.3 1.2M66 142.3v9.7M66 142.3l.2 1.2M66 142.3l-.3 1.2M66.2 150.8l-.2 1.2M73.2 142.3h4.1"/>
<path d="M73.2 154.4h6.8M73.4 141.1l.2 1.2M73.4 153.2l.3 1.2M73.7 142.3v12.1M73.7 142.3l.2 1.2M73.7 142.3l-.3 1.2M73.7 154.4v28.3l.3-1.2M73.7 154.4l.3 1.2M73.7 154.4l-.2 1.2M73.9 141.1l-.3 1.2M73.9 153.2l-.2 1.2M76.1 150.3h11.2"/>
<path d="M76.7 150.1l1.2 .2-1.2 .2M77.9 148.4v2.4M80.6 149.8v4M81.8 150.1l-1.2 .2 1.2 .2M105.3 142.3h5.1M105.5 141.1l.2 1.2M106 141.1l-.3 1.2M167.4 144.1h8.7M175.5 142.9l.4 2.4M175.9 142.9l-.4 2.4M243 146.6v6.3M243 147.1h28.3"/>
<path d="M243 147.1l1.3 .2M243.3 150.3v2.6M243.3 150.7h27.7M243.3 150.7l1.2 .3M244.3 146.8l-1.3 .3M244.5 150.5l-1.2 .2M269.8 150.5l1.2 .2M270.1 146.8l1.2 .3M271 150.3v2.6M271 150.7l-1.2 .3M271.3 146.6v6.3M271.3 147.1l-1.2 .2"/>
<path d="M272 153.6h4.3M272 159h4.3M275.6 152.4l.2 1.2 .2-1.2M275.8 151.8v9M20.4 175.4h7.7M22.9 175.2l1.2 .2-1.2 .2M26.3 171.2v4.7M27 170.6h7.8M27.5 175.2l-1.2 .2 1.2 .2M34.1 169.4l.4 2.4M34.5 169.4l-.4 2.4M73.3 170.6h6.7"/>
<path d="M73.5 169.4l.5 2.4M74 169.4l-.5 2.4M76.1 177.9h95.1M76.7 177.7l1.2 .2-1.2 .2M77.9 177.4v4.6M81.8 177.7l2.5 .4M83 177.4v4.6M84.3 177.7l-2.5 .4M90 177.4v7.6M91.3 177.7l-1.3 .2 1.3 .2M122.5 177.7l2.4 .4M123.7 177.4v7.6"/>
<path d="M124.9 177.7l-2.4 .4M156.1 177.7l1.2 .2-1.2 .2M157.3 177.4v7.6M163.1 177.7l2.4 .4M164.3 177.4v4.6M165.5 177.7l-2.4 .4M167.4 171h8.7M169.4 177.4v4.6M170.6 177.7l-1.2 .2 1.2 .2M175.5 169.8l.2 1.2M175.9 169.8l-.2 1.2M275.6 160.2l.2-1.2 .2 1.2"/>
<path d="M18.4 182.7h5.1M18.7 181.5l.2 1.2M19.1 181.5l-.2 1.2M24.1 183.3v9.8M24.1 192.6h38.1M24.1 192.6l1.2 .2M25.3 192.4l-1.2 .2M29.6 183.3v4.4M29.6 187.2h27.1M29.6 187.2l1.2 .2M30.2 182.7h4.6M30.8 187l-1.2 .2"/>
<path d="M34.1 181.5l.2 1.2M34.5 181.5l-.2 1.2M55.5 187l1.2 .2M56.7 183.3v4.4M56.7 187.2l-1.2 .2M61 192.4l1.2 .2M62.2 183.3v9.8M62.2 192.6l-1.2 .2M68.7 188.3h8.6M69 187.1l.2 1.2M69.4 187.1l-.2 1.2M73.3 182.7h4"/>
<path d="M73.5 181.5l.3 1.2 .2-1.2M73.6 189.5l.2-1.2 .2 1.2M73.8 180.9v9.2M77.9 189v6.2M77.9 194.7h91.5M77.9 194.7l1.2 .3M79.1 194.5l-1.2 .2M89.2 188.8l4.1 4.1M93.6 191.5l-.7 1.1M93.9 191.8l-1 .8M97 182.7a14 14 0 0 1-4.1 9.9M97 182.7l.2 1.2"/>
<path d="M97 182.7l-.2 1.2M124.3 185.6h7.4M129.8 188.3h1.9M131 189.5l.2-1.2 .2 1.2M131 184.4l.2 1.2 .2-1.2M131.2 183.8v9.8M168.2 194.5l1.2 .2M169.4 189v6.2M169.4 194.7l-1.2 .3"/>
</g>
<g fill="none" stroke="#a47860" stroke-width=".21">
<path d="M39.4 58.1h2.7M39.4 50h2.7M40.7 48.7v2.7M40.7 56.8v2.7M43.2 47.8v4M43.2 52.8v1M43.2 54.8v4M43.2 59.8v.3M44.2 58.1h2.7M44.2 50h2.7M45.6 48.7v2.7M45.6 56.8v2.7"/>
<path d="M132.9 97.6l-3.8-1-1.1 3.8M133.9 97.9l.9 .2M135.8 98.4l3.6 1M127.2 103.3l-.9 3.7M127.8 101.4l-.3 1"/>
</g>
<g font-size="4.5">
<text x="197.8" y="184.5">B-Grind MKiX rev05</text>
<text x="254" y="191.7">2020.08.11</text>
<text x="189.4" y="199.2">asmsub_20_Case_Stainless</text>
</g>
<g font-size="3.6">
<text x="44.2" y="28.3">E</text>
<text x="242.4" y="28.1">E</text>
<text x="132.2" y="39.3">F</text>
<text x="271.2" y="62.4">F</text>
<text x="219.4" y="77.4">D</text>
<text x="43.5" y="82.6">D</text>
<text x="202.9" y="100.2">C</text>
<text x="235.2" y="115.5">A</text>
<text x="45.6" y="126.3">C</text>
<text x="192.8" y="128.1">B</text>
<text x="131.8" y="143.5">A</text>
<text x="185.4" y="159.9">Please make 2of A</text>
<text x="43.8" y="163.3">B</text>
<text x="185.4" y="164.4">1 ea of B C D E F</text>
<text x="245.9" y="164.8">Bent Profile</text>
<text x="185.4" y="169">1mm Stainless Steel</text>
<text x="180" y="183.8">PROJECT:</text>
</g>
<g font-size="2.7" fill="#68a8a4">
<text x="87.4" y="16.4">45</text>
<text x="106.5" y="16.4">100</text>
<text x="125.8" y="12.4">388</text>
<text x="132.5" y="16.4">100</text>
<text x="160" y="16.4">100</text>
<text x="179.5" y="16.4">43</text>
<text x="36.6" y="19" transform="rotate(-90 36.6 19)">35</text>
<text x="52.3" y="26.7" transform="rotate(-34 52.3 26.7)">ø 8</text>
<text x="18.8" y="32.8" transform="rotate(-90 18.8 32.8)">130</text>
<text x="36.6" y="30.1" transform="rotate(-90 36.6 30.1)">50</text>
<text x="36.6" y="39.8" transform="rotate(-90 36.6 39.8)">26</text>
<text x="73.2" y="42" transform="rotate(-90 73.2 42)">141</text>
<text x="79.6" y="40.4" transform="rotate(-90 79.6 40.4)">101</text>
<text x="36.6" y="46.5" transform="rotate(-90 36.6 46.5)">19</text>
<text x="95.2" y="42.9" transform="rotate(-90 95.2 42.9)">125</text>
<text x="127.1" y="50.3" transform="rotate(-43 127.1 50.3)">ø 8</text>
<text x="21.5" y="55.6" transform="rotate(-90 21.5 55.6)">40</text>
<text x="26.6" y="56.8" transform="rotate(-90 26.6 56.8)">1</text>
<text x="34.3" y="55.2" transform="rotate(-90 34.3 55.2)">36</text>
<text x="38.2" y="55.7" transform="rotate(-90 38.2 55.7)">30</text>
<text x="41.5" y="62.2">18</text>
<text x="41.7" y="65.4">99</text>
<text x="49.1" y="61" transform="rotate(46 49.1 61)">ø 5</text>
<text x="97.8" y="60.9" transform="rotate(-90 97.8 60.9)">8</text>
<text x="21.6" y="66.2" transform="rotate(-90 21.6 66.2)">45</text>
<text x="119.1" y="67.2">217</text>
<text x="136.8" y="71">132</text>
<text x="51.6" y="77.4" transform="rotate(-38 51.6 77.4)">ø 8</text>
<text x="149.2" y="75">50</text>
<text x="162.3" y="75">45</text>
<text x="17.9" y="80.2" transform="rotate(-90 17.9 80.2)">220</text>
<text x="33.5" y="85.6" transform="rotate(-90 33.5 85.6)">90</text>
<text x="73.3" y="87.9" transform="rotate(-90 73.3 87.9)">58</text>
<text x="160.7" y="87.2" transform="rotate(-90 160.7 87.2)">10</text>
<text x="175.2" y="85.6" transform="rotate(-90 175.2 85.6)">45</text>
<text x="128.7" y="90.9" transform="rotate(-90 128.7 90.9)">68</text>
<text x="134.8" y="93.6" transform="rotate(15 134.8 93.6)">40</text>
<text x="117.3" y="96.1">67</text>
<text x="33.5" y="103.2" transform="rotate(-90 33.5 103.2)">45</text>
<text x="124" y="102.7" transform="rotate(-75 124 102.7)">40</text>
<text x="129.6" y="102.7" transform="rotate(-28 129.6 102.7)">90°</text>
<text x="144.9" y="106.5" transform="rotate(-90 144.9 106.5)">10.5</text>
<text x="175.2" y="105.7" transform="rotate(-90 175.2 105.7)">100</text>
<text x="68.7" y="110.3" transform="rotate(-90 68.7 110.3)">409</text>
<text x="119.9" y="112.6" transform="rotate(50 119.9 112.6)">ø10 x15</text>
<text x="130.8" y="109.6" transform="rotate(35 130.8 109.6)">ø11 x3</text>
<text x="35.8" y="114.4" transform="rotate(-90 35.8 114.4)">31</text>
<text x="73.2" y="118.8" transform="rotate(-90 73.2 118.8)">180</text>
<text x="35.8" y="124.8" transform="rotate(-90 35.8 124.8)">45</text>
<text x="52" y="121.6" transform="rotate(-34 52 121.6)">ø 8</text>
<text x="105.3" y="120.1" transform="rotate(-90 105.3 120.1)">90</text>
<text x="161.4" y="125.1">10</text>
<text x="19.5" y="127.2" transform="rotate(-90 19.5 127.2)">123</text>
<text x="35.8" y="136.1" transform="rotate(-90 35.8 136.1)">47</text>
<text x="105.3" y="137.3" transform="rotate(-90 105.3 137.3)">45</text>
<text x="116.3" y="134.9">10</text>
<text x="175.2" y="133.1" transform="rotate(-90 175.2 133.1)">100</text>
<text x="82.4" y="139.5">45</text>
<text x="94.9" y="139.5">45</text>
<text x="43.1" y="144.9">99</text>
<text x="59.8" y="146.8" transform="rotate(-90 59.8 146.8)">19</text>
<text x="65.5" y="149.2" transform="rotate(-90 65.5 149.2)">36</text>
<text x="83.2" y="149.8">10</text>
<text x="256.9" y="146.6">105</text>
<text x="21.9" y="152.3" transform="rotate(-90 21.9 152.3)">26</text>
<text x="73.2" y="150.3" transform="rotate(-90 73.2 150.3)">45</text>
<text x="256.5" y="150.3">103</text>
<text x="52.2" y="159" transform="rotate(-33 52.2 159)">ø 8</text>
<text x="175.2" y="159.9" transform="rotate(-90 175.2 159.9)">100</text>
<text x="275.4" y="157.7" transform="rotate(-90 275.4 157.7)">20</text>
<text x="18.4" y="166.7" transform="rotate(-90 18.4 166.7)">150</text>
<text x="33.8" y="164.8" transform="rotate(-90 33.8 164.8)">60</text>
<text x="73.3" y="163.5" transform="rotate(-90 73.3 163.5)">60</text>
<text x="21.1" y="174.9">8</text>
<text x="33.8" y="178.8" transform="rotate(-90 33.8 178.8)">45</text>
<text x="73.3" y="177.8" transform="rotate(-90 73.3 177.8)">45</text>
<text x="78.7" y="177.4">19</text>
<text x="85.4" y="177.4">26</text>
<text x="102.9" y="177.4">125</text>
<text x="137.4" y="177.4">125</text>
<text x="158.5" y="177.4">26</text>
<text x="165.6" y="177.4">19</text>
<text x="41.1" y="186.7">101</text>
<text x="73.3" y="187.5" transform="rotate(-90 73.3 187.5)">21</text>
<text x="94.4" y="190" transform="rotate(-67 94.4 190)">45°</text>
<text x="40" y="192.2">141</text>
<text x="121.2" y="194.3">340</text>
<text x="130.8" y="192.9" transform="rotate(-90 130.8 192.9)">10</text>
</g>
<g font-size="2.7">
<text x="180" y="189.4">Benico van der Westhuizen</text>
<text x="180" y="192.8">benicovdw@gmail.com 082</text>
<text x="218.1" y="192.8">963</text>
<text x="224" y="192.8">1263</text>
</g>
<g font-size="1.8">
<text x="248.8" y="188.2">Date:</text>
<text x="180" y="195.8">Name:</text>
</g>
</svg>
